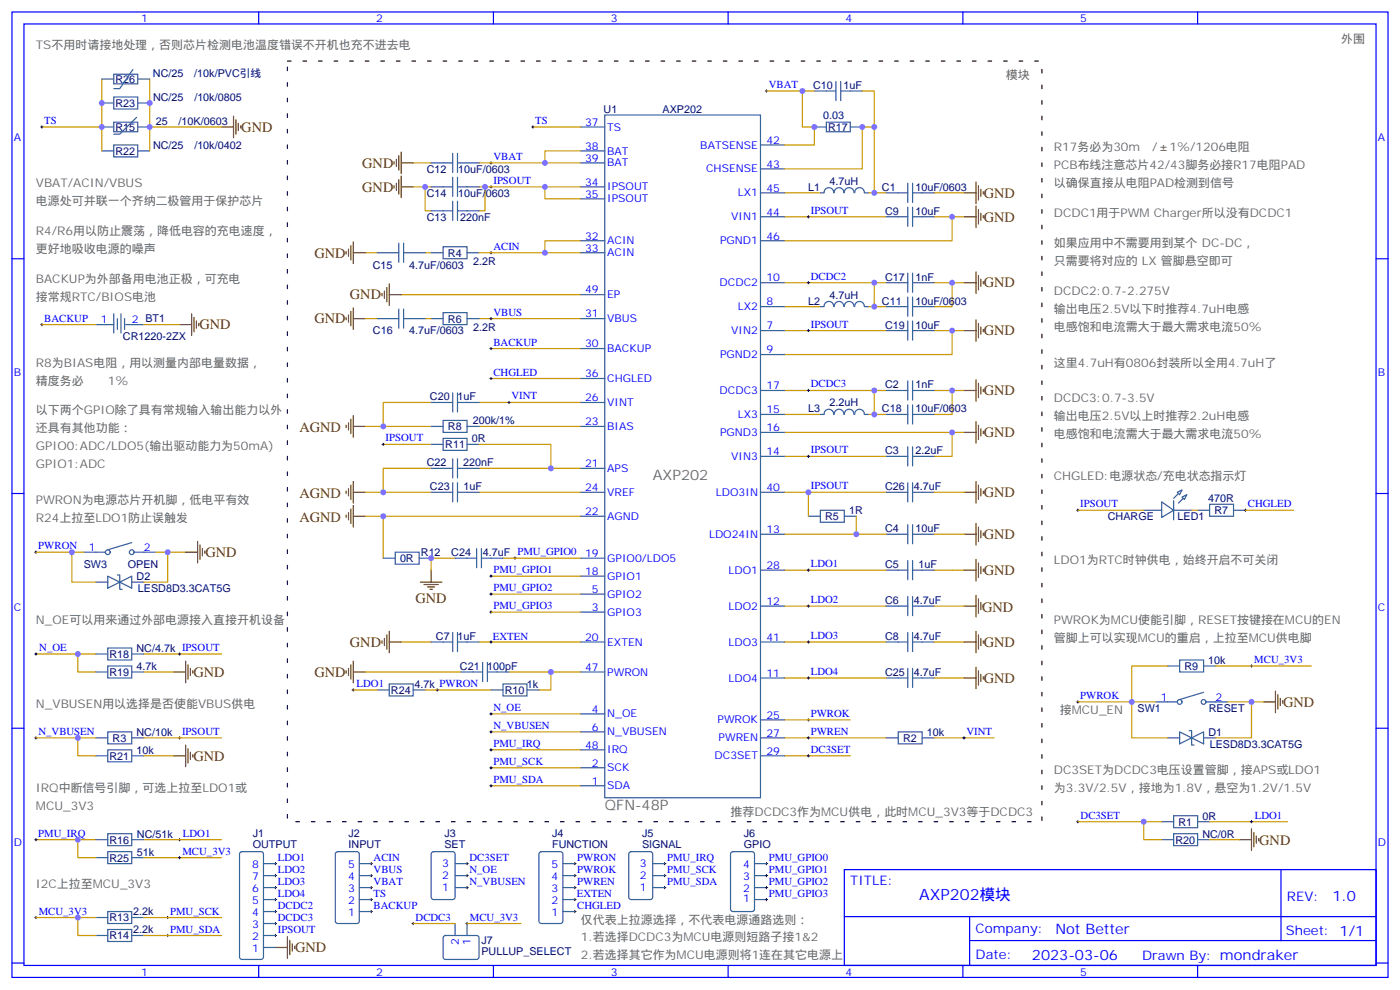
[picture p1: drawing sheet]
<svg xmlns="http://www.w3.org/2000/svg" width="412mm" height="292mm" viewBox="0 0 412 292" stroke-linecap="round" stroke-linejoin="round" font-family="sans-serif">
<g fill="none" stroke="#00f" stroke-width=".35">
<path d="M3.5 3.5h405.4v284.4h-405.4zM7.1 7.1h398.2v277.2h-398.2zM76.2 3.5v3.6M145.3 3.5v3.6M214.5 3.5v3.6M283.6 3.5v3.6M352.8 3.5v3.6M3.5 76.2h3.6M405.3 76.2h3.6M3.5 145.3h3.6M405.3 145.3h3.6M3.5 214.5h3.6"/>
<path d="M405.3 214.5h3.6M248.7 256.1h156.6v28.2h-156.6zM377.3 256.1v20.9M248.7 270h156.5M285.6 277h119.6M285.6 270v14.1M3.5 283.6h3.6M76.2 284.3v3.6M145.3 284.3v3.6M214.5 284.3v3.6M283.6 284.3v3.6M352.8 284.3v3.6"/>
<path d="M405.3 283.6h3.6"/>
</g>
<g fill="none" stroke="#c90" stroke-width=".35">
<path d="M12.3 37.4h17.7M30 23.3v21.2M44.1 37.4h21.2M44.1 23.3v21.2M157 37.4h14.1M225.8 26.8h10.6M239.9 26.8h-3.5v10.6h3.5v5.3h-8.8M254 26.8h3.5v10.6M121.7 55h3.5M121.7 48h5.3M127 55h-1.8v7.1h1.8M141.1 55h19.4"/>
<path d="M141.1 48h19.4M142.9 55v7.1h-1.8M171.1 55h-10.6v3.6h10.6M171.1 44.5h-10.6v3.5h10.6M231.1 49.7h22.9v-12.3h3.5v19.4M231.1 56.8h10.6M255.8 56.8h5.3M275.2 56.8h8.8M107.6 74.4h3.5M125.2 74.4h1.8M141.1 74.4h19.4M171.1 70.9h-10.6v3.5h10.6"/>
<path d="M231.1 63.9h30M275.2 63.9h8.8M280.5 63.9v7h-49.4M12.3 95.6h15.9M42.3 95.6h10.6M107.6 93.8h3.5M118.2 86.8h52.9M125.2 93.8h1.8M141.1 93.8h30M231.1 97.4h30M231.1 90.3h10.6M231.1 83.3h30"/>
<path d="M257.5 83.3v7h-1.7M257.5 90.3h3.6M275.2 97.4h8.8M275.2 83.3h8.8M280.5 97.4v7h-49.4M280.5 83.3v7h-5.3M127 118.5h-14.1v7.1h14.1M141.1 118.5h30M144.6 102.7h26.5M144.6 111.5h26.5M231.1 115h30M257.5 115v7.1h-1.7"/>
<path d="M275.2 115h5.3v7.1h-5.3M280.5 115h3.5M107.6 125.6h5.3M112.9 130.9h14.1M127 137.9h-14.1v7.1M141.1 130.9h21.2v7M141.1 137.9h30M141.1 125.6h30M231.1 127.4h52.9M231.1 134.4h30M231.1 122.1h10.6M257.5 122.1h3.6"/>
<path d="M280.5 127.4v7h-5.3M107.6 145h19.4M107.6 152h63.5M112.9 152v12.4M141.1 145h30M231.1 145h30M238.1 145v7M252.2 152v5.3h-21.1M252.2 157.3h8.9M275.2 145h8.8M275.2 157.3h8.8M10.6 162.6h14.1"/>
<path d="M21.2 162.6v8.8h7M45.9 162.6h8.8M49.4 162.6v8.8h-7.1M134.1 164.4h-7.1v3.5M144.6 175h26.5M144.6 169.7h26.5M148.2 164.4h22.9M231.1 167.9h30M231.1 178.5h30M275.2 167.9h8.8M275.2 178.5h8.8M10.6 192.6h12.3"/>
<path d="M28.2 192.6h-5.3v5.3h5.3M42.3 192.6h23M42.3 197.9h8.9M107.6 197.9h28.2M118.2 189.1h8.8M141.1 189.1h30M144.6 180.3h26.5M149.9 197.9h21.2M162.3 197.9v5.3h-3.6M231.1 199.7h30M231.1 189.1h30M275.2 189.1h8.8"/>
<path d="M275.2 199.7h8.8M344 196.1h-10.6v21.2h10.6M358.1 196.1h28.2M10.6 217.3h12.3M28.2 217.3h-5.3v5.3h5.3M42.3 217.3h23M104.1 203.2h7M125.2 203.2h19.4M144.6 215.5h26.5M144.6 210.3h26.5M231.1 217.3h30M231.1 212h19.4"/>
<path d="M275.2 217.3h17.6M317.5 206.7h22.9M361.6 206.7h10.6M368.7 206.7v10.6h-10.6M42.3 222.6h8.9M144.6 220.8h26.5M144.6 231.4h26.5M144.6 226.1h26.5M231.1 222.6h19.4M10.6 247.3h17.6M22.9 247.3v5.3h5.3M42.3 247.3h23"/>
<path d="M42.3 252.6h23M317.5 242h19.4M342.2 242h-5.3v5.3h5.3M356.3 247.3h8.8M356.3 242h22.9M10.6 270.2h17.6M22.9 270.2v5.3h5.3M42.3 270.2h23M42.3 275.5h23M121.7 272h12.4M137.6 272h15.9"/>
</g>
<g fill="none" stroke="#369" stroke-width=".35">
<path d="M30 37.4h3.5M30 30.3h3.5M30 23.3h3.5M33.5 36h7.1v2.8h-7.1zM33.5 28.6h7.1v3.5h-7.1zM33.5 21.9h7.1v2.8h-7.1zM39.2 20.5l-3.9 5.6h-1.8M40.2 34.6l-4.9 4.9h-1.8M40.6 37.4h3.5M40.6 30.3h3.5M40.6 23.3h3.5M171.1 37.4h7.1"/>
<path d="M178.2 33.9h45.8v201h-45.8zM239.9 37.4h3.5M239.9 26.8h6.3M243.4 36h7.1v2.8h-7.1zM246.2 24v5.6M247.6 24v5.6M247.6 26.8h6.4M250.5 37.4h3.5M30 44.5h3.5M33.5 42.7h7.1v3.5h-7.1zM40.6 44.5h3.5M127 48h6.3"/>
<path d="M127 55h6.3M133.3 45.2v5.6M133.3 52.2v5.7M133.3 59.3v5.6M134.8 45.2v5.6M134.8 52.2v5.7M134.8 59.3v5.6M134.8 48h6.3M134.8 55h6.3M171.1 44.5h7.1M171.1 48h7.1M171.1 55h7.1"/>
<path d="M171.1 58.6h7.1M224 42.7h7.1M224 49.7h7.1M224 56.8h7.1M261.1 56.8h6.3M267.4 54v5.6M268.8 54v5.6M268.8 56.8h6.4M111.1 74.4h6.4M117.5 71.6v5.7M118.9 74.4h6.3M118.9 71.6v5.7"/>
<path d="M127 74.4h3.5M127 62.1h6.3M130.5 72.7h7.1v3.5h-7.1zM134.8 62.1h6.3M137.6 74.4h3.5M171.1 74.4h7.1M171.1 70.9h7.1M224 70.9h7.1M224 63.9h7.1M261.1 63.9h6.3M267.4 61v5.7M268.8 61v5.7"/>
<path d="M268.8 63.9h6.4M28.2 95.6h5.3M33.5 92.4v5.7M34.6 93.8v3.2M35.6 92.4v5.7M36.7 93.8v3.2M37 95.6h5.3M111.1 93.8h6.4M117.5 91v5.7M118.9 93.8h6.3M118.9 91v5.7M127 93.8h3.5"/>
<path d="M130.5 92.1h7.1v3.5h-7.1zM137.6 93.8h3.5M171.1 93.8h7.1M171.1 86.8h7.1M224 83.3h7.1M224 90.3h7.1M224 97.4h7.1M261.1 83.3h6.3M261.1 90.3h6.3M261.1 97.4h6.3M267.4 80.4v5.7M267.4 87.5v5.6"/>
<path d="M267.4 94.5v5.7M268.8 80.4v5.7M268.8 87.5v5.6M268.8 94.5v5.7M268.8 83.3h6.4M268.8 90.3h6.4M268.8 97.4h6.4M127 118.5h6.3M133.3 115.7v5.7M134.8 115.7v5.7M134.8 118.5h6.3M171.1 118.5h7.1"/>
<path d="M171.1 102.7h7.1M171.1 111.5h7.1M224 115h7.1M224 104.4h7.1M261.1 115h6.3M267.4 112.2v5.6M267.4 119.2v5.7M268.8 112.2v5.6M268.8 119.2v5.7M268.8 115h6.4M127 130.9h3.5M127 137.9h6.3"/>
<path d="M127 125.6h3.5M130.5 129.1h7.1v3.5h-7.1zM130.5 123.8h7.1v3.6h-7.1zM133.3 135.1v5.7M134.8 135.1v5.7M134.8 137.9h6.3M137.6 130.9h3.5M137.6 125.6h3.5M171.1 137.9h7.1M171.1 125.6h7.1M224 122.1h7.1M224 134.4h7.1"/>
<path d="M224 127.4h7.1M261.1 122.1h6.3M261.1 134.4h6.3M267.4 131.6v5.6M268.8 131.6v5.6M268.8 122.1h6.4M268.8 134.4h6.4M38.8 159.8l-7.1 2.1M127 145h6.3M133.3 142.2v5.6M134.8 142.2v5.6M134.8 145h6.3"/>
<path d="M171.1 145h7.1M171.1 152h7.1M224 145h7.1M224 157.3h7.1M238.1 152h3.6M241.7 150.3h7v3.5h-7zM248.7 152h3.5M261.1 145h6.3M261.1 157.3h6.3M267.4 142.2v5.6M267.4 154.5v5.7M268.8 142.2v5.6"/>
<path d="M268.8 154.5v5.7M268.8 145h6.4M268.8 157.3h6.4M24.7 162.6h6.3M28.2 171.4h3.5M31.7 169.7l3.6 1.7-3.6 1.8zM34.6 169.3h.7v4.3h.7M35.3 171.4l3.5-1.7v3.5zM38.8 171.4h3.5M39.5 162.6h6.4M112.9 164.4h3.5M116.4 162.6h7.1v3.6h-7.1z"/>
<path d="M123.5 164.4h3.5M134.1 164.4h6.3M140.4 161.6v5.6M141.8 164.4h6.4M141.8 161.6v5.6M171.1 164.4h7.1M171.1 169.7h7.1M171.1 175h7.1M224 178.5h7.1M224 167.9h7.1M261.1 178.5h6.3M261.1 167.9h6.3"/>
<path d="M267.4 165.1v5.6M267.4 175.7v5.6M268.8 165.1v5.6M268.8 175.7v5.6M268.8 178.5h6.4M268.8 167.9h6.4M28.2 197.9h3.5M28.2 192.6h3.5M31.7 196.1h7.1v3.6h-7.1zM31.7 190.9h7.1v3.5h-7.1zM38.8 197.9h3.5M38.8 192.6h3.5"/>
<path d="M127 189.1h6.3M133.3 186.3v5.6M134.8 189.1h6.3M134.8 186.3v5.6M135.8 197.9h6.4M142.2 195.1v5.6M143.6 197.9h6.3M143.6 195.1v5.6M171.1 189.1h7.1M171.1 197.9h7.1M171.1 180.3h7.1M224 189.1h7.1"/>
<path d="M224 199.7h7.1M261.1 189.1h6.3M261.1 199.7h6.3M267.4 186.3v5.6M267.4 196.8v5.7M268.8 189.1h6.4M268.8 186.3v5.6M268.8 196.8v5.7M268.8 199.7h6.4M344 196.1h3.5M347.5 194.4h7v3.5h-7zM354.5 196.1h3.6"/>
<path d="M28.2 217.3h3.5M31.7 215.5h7.1v3.6h-7.1zM38.8 217.3h3.5M111.1 203.2h3.6M114.7 201.4h7v3.6h-7zM121.7 203.2h3.5M144.6 203.2h3.6M148.2 201.4h7v3.6h-7zM155.2 203.2h3.5M171.1 210.3h7.1M171.1 215.5h7.1M224 217.3h7.1"/>
<path d="M224 212h7.1M261.1 217.3h3.5M264.6 215.5h7v3.6h-7zM271.6 217.3h3.6M340.4 206.7h6.4M344 217.3h3.5M347.5 215.5l3.5 1.8-3.5 1.8zM350.3 215.2h.7v4.2h.7M351 217.3l3.5-1.8v3.6zM354.5 217.3h3.6M354.5 203.9l-7 2.1M355.2 206.7h6.4"/>
<path d="M28.2 222.6h3.5M31.7 220.8h7.1v3.6h-7.1zM38.8 222.6h3.5M171.1 220.8h7.1M171.1 226.1h7.1M171.1 231.4h7.1M224 222.6h7.1M28.2 247.3h3.5M28.2 252.6h3.5M31.7 245.5h7.1v3.6h-7.1zM31.7 250.8h7.1v3.6h-7.1zM38.8 247.3h3.5"/>
<path d="M38.8 252.6h3.5M70.8 251l.5-.2h5.6l.5 .2 .2 .5v30.4l-.2 .5-.5 .2h-5.6l-.5-.3-.2-.4v-30.4zM77.6 254.4h3.5M77.6 257.9h3.5M99 251l.5-.2h5.6l.7 .5v20l-.4 .6-5.9 .1-.7-.5v-20zM105.8 254.4h3.6M105.8 257.9h3.6M127.2 251l.5-.2h5.6l.7 .5 .1 12.9-.5 .7h-5.9l-.6-.4-.1-13zM134.1 254.4h3.5M134.1 257.9h3.5M185.4 251l.5-.2h5.7l.6 .5 .1 12.9-.5 .7h-5.9l-.6-.4-.1-13zM192.3 254.4h3.5"/>
<path d="M192.3 257.9h3.5M215.4 251l.5-.2h5.6l.7 .5v16.5l-.4 .6-5.9 .1-.7-.5v-16.5zM222.2 254.4h3.6M222.2 257.9h3.6M342.2 247.3h3.5M342.2 242h3.5M345.7 240.2h7.1v3.6h-7.1zM345.7 245.5h7.1v3.6h-7.1zM352.8 247.3h3.5M352.8 242h3.5M28.2 275.5h3.5M28.2 270.2h3.5"/>
<path d="M31.7 268.5h7.1v3.5h-7.1zM31.7 273.8h7.1v3.5h-7.1zM38.8 275.5h3.5M38.8 270.2h3.5M77.6 261.4h3.5M77.6 264.9h3.5M77.6 279h3.5M77.6 275.5h3.5M77.6 272h3.5M77.6 268.5h3.5M105.8 261.4h3.6M105.8 264.9h3.6"/>
<path d="M105.8 268.5h3.6M130.8 275.7l.4-.2 9.5 .1 .4 .6-.1 5.9-.6 .5-9.4-.1-.5-.6v-5.7zM134.1 261.4h3.5M134.1 272v3.5M137.6 272v3.5M192.3 261.4h3.5M222.2 261.4h3.6M222.2 264.9h3.6"/>
<circle cx="31.8" cy="162.6" r=".71"/>
<circle cx="38.8" cy="162.6" r=".71"/>
<circle cx="347.5" cy="206.7" r=".71"/>
<circle cx="354.5" cy="206.7" r=".71"/>
</g>
<g fill="none" stroke="#000" stroke-width=".29">
<path d="M12 37.4h.7M12.3 37v.7M156.6 37.4h.7M157 37v.7M225.4 26.8h.7M225.8 26.5v.7M144.3 55h.7M144.3 48h.7M144.6 47.6v.7M144.6 54.7v.7M144.3 74.4h.7M144.6 74.1v.7"/>
<path d="M237.8 63.9h.7M238.1 63.5v.7M12 95.6h.7M12.3 95.2v.8M144.3 93.8h.7M144.6 93.5v.7M237.8 97.4h.7M237.8 83.3h.7M238.1 82.9v.7M238.1 97v.7M144.3 102.7h.7M144.6 102.3v.7"/>
<path d="M149.6 118.5h.7M149.9 118.2v.7M237.8 115h.7M238.1 114.7v.7M112.5 130.9h.7M112.9 130.5v.7M237.8 134.4h.7M238.1 134.1v.7M237.8 145h.7M238.1 144.6v.7M317.1 150.3h.8M317.5 149.9v.7"/>
<path d="M10.2 162.6h.7M10.6 162.3v.7M144.3 175h.7M144.3 169.7h.7M144.6 169.3v.7M144.6 174.6v.7M144.6 179.9v.7M151.3 164.4h.7M151.7 164v.7M237.8 178.5h.7M237.8 167.9h.7M238.1 167.6v.7"/>
<path d="M238.1 178.2v.7M10.2 192.6h.7M10.6 192.3v.7M52.6 192.6h.7M52.9 192.3v.7M144.3 189.1h.7M144.3 180.3h.7M144.6 188.7v.7M237.8 189.1h.7M237.8 199.7h.7M238.1 188.7v.7M238.1 199.3v.7"/>
<path d="M368.3 196.1h.7M368.7 195.8v.7M10.2 217.3h.7M10.6 217v.7M52.6 217.3h.7M52.9 217v.7M103.7 203.2h.7M104.1 202.8v.8M128.4 203.2h.7M128.8 202.8v.8M144.3 215.5h.7M144.3 210.3h.7"/>
<path d="M144.6 209.9v.7M144.6 215.2v.7M237.8 217.3h.7M237.8 212h.7M238.1 211.7v.7M238.1 217v.7M283.6 217.3h.7M284 217v.7M317.1 206.7h.8M317.5 206.4v.7M144.3 220.8h.7M144.3 231.4h.7"/>
<path d="M144.3 226.1h.7M144.6 220.5v.7M144.6 225.8v.7M144.6 231.1v.7M237.8 222.6h.7M238.1 222.2v.8M10.2 247.3h.7M10.6 246.9v.8M52.6 247.3h.7M52.6 252.6h.7M52.9 246.9v.8M52.9 252.2v.7"/>
<path d="M80.8 254.4h.7M80.8 257.9h.7M81.1 254v.7M81.1 257.5v.7M109 254.4h.7M109 257.9h.7M109.4 254v.7M109.4 257.5v.7M137.2 254.4h.7M137.2 257.9h.7M137.6 254v.7M137.6 257.5v.7"/>
<path d="M169 254.4h.7M169 257.9h.7M169.3 254v.7M169.3 257.5v.7M195.4 254.4h.7M195.4 257.9h.7M195.8 254v.7M195.8 257.5v.7M225.4 254.4h.7M225.4 257.9h.7M225.8 254v.7M225.8 257.5v.7"/>
<path d="M317.1 242h.8M317.5 241.7v.7M368.3 242h.7M368.7 241.7v.7M10.2 270.2h.7M10.6 269.9v.7M49 275.5h.7M49 270.2h.7M49.4 269.9v.7M49.4 275.2v.7M80.8 261.4h.7M80.8 264.9h.7"/>
<path d="M80.8 268.5h.7M80.8 272h.7M80.8 275.5h.7M81.1 261.1v.7M81.1 264.6v.7M81.1 268.1v.7M81.1 271.6v.7M81.1 275.2v.7M109 261.4h.7M109 264.9h.7M109 268.5h.7M109.4 261.1v.7"/>
<path d="M109.4 264.6v.7M109.4 268.1v.7M121.4 272h.7M121.7 271.6v.7M137.2 261.4h.7M137.2 272h.7M137.6 261.1v.7M137.6 271.6v.7M169 261.4h.7M169 264.9h.7M169.3 261.1v.7M169.3 264.6v.7"/>
<path d="M195.4 261.4h.7M195.8 261.1v.7M225.4 261.4h.7M225.4 264.9h.7M225.8 261.1v.7M225.8 264.6v.7"/>
</g>
<g fill="none" stroke="#630" stroke-width=".35">
<path d="M65.3 37.4h3.5M68.8 34.2v6.4M69.5 35.3v4.2M70.2 36.3v2.2M70.9 37v.7M116.1 47.6v.7M116.1 54.7v.7M116.8 46.9v2.1M116.8 54v2.1M117.5 45.9v4.2M117.5 52.9v4.3M118.2 55h3.5"/>
<path d="M118.2 44.8v6.4M118.2 51.9v6.3M118.2 48h3.5M284 56.8h3.5M287.5 53.6v6.4M288.2 54.7v4.2M288.9 55.7v2.2M289.6 56.4v.8M102 74.1v.7M102.7 73.4v2.1M103.4 72.3v4.3M104.1 71.3v6.3"/>
<path d="M104.1 74.4h3.5M284 63.9h3.5M287.5 60.7v6.3M288.2 61.7v4.3M288.9 62.8v2.1M289.6 63.5v.7M52.9 95.6h3.5M56.4 92.4v6.4M57.1 93.5v4.2M57.9 94.5v2.2M58.6 95.2v.8M102 93.5v.7"/>
<path d="M102.7 92.8v2.1M103.4 91.7v4.3M104.1 90.7v6.3M104.1 93.8h3.5M112.5 86.4v.7M113.2 85.7v2.1M113.9 84.7v4.2M114.7 86.8h3.5M114.7 83.6v6.4M284 97.4h3.5M284 83.3h3.5M287.5 80.1v6.3"/>
<path d="M287.5 94.2v6.3M288.2 81.1v4.3M288.2 95.2v4.3M288.9 82.2v2.1M288.9 96.3v2.1M289.6 82.9v.7M289.6 97v.7M284 115h3.5M287.5 111.8v6.4M288.2 112.9v4.2M288.9 113.9v2.2M289.6 114.7v.7"/>
<path d="M102 125.2v.7M102.7 124.5v2.1M103.4 123.5v4.2M104.1 122.4v6.4M104.1 125.6h3.5M284 127.4h3.5M287.5 124.2v6.3M288.2 125.2v4.3M288.9 126.3v2.1M289.6 127v.7M58.2 159.5v6.3M102 144.6v.7"/>
<path d="M102 151.7v.7M102.7 143.9v2.2M102.7 151v2.1M103.4 142.9v4.2M103.4 149.9v4.3M104.1 145h3.5M104.1 141.8v6.4M104.1 148.9v6.3M104.1 152h3.5M284 145h3.5M284 157.3h3.5M287.5 141.8v6.4"/>
<path d="M287.5 154.2v6.3M288.2 142.9v4.2M288.2 155.2v4.3M288.9 143.9v2.2M288.9 156.3v2.1M289.6 144.6v.7M289.6 157v.7M54.7 162.6h3.5M58.9 160.5v4.2M59.6 161.6v2.1M60.3 162.3v.7M123.8 171.4h6.4"/>
<path d="M124.9 172.2h4.2M125.9 172.9h2.2M126.6 173.6h.8M127 167.9v3.5M284 167.9h3.5M284 178.5h3.5M287.5 164.7v6.4M287.5 175.3v6.4M288.2 165.8v4.2M288.2 176.4v4.2M288.9 166.9v2.1M288.9 177.4v2.2"/>
<path d="M289.6 167.6v.7M289.6 178.2v.7M51.2 197.9h3.5M54.7 194.7v6.4M55.4 195.8v4.2M56.1 196.8v2.2M56.8 197.6v.7M102 197.6v.7M102.7 196.8v2.2M103.4 195.8v4.2M104.1 194.7v6.4M104.1 197.9h3.5"/>
<path d="M112.5 188.7v.7M113.2 188v2.1M113.9 187v4.2M114.7 185.9v6.4M114.7 189.1h3.5M284 199.7h3.5M284 189.1h3.5M287.5 185.9v6.4M287.5 196.5v6.3M288.2 187v4.2M288.2 197.6v4.2M288.9 188v2.1"/>
<path d="M288.9 198.6v2.1M289.6 188.7v.7M289.6 199.3v.7M54.7 219.4v6.4M372.2 206.7h3.5M375.7 203.6v6.3M376.4 204.6v4.2M377.1 205.7v2.1M377.8 206.4v.7M51.2 222.6h3.5M55.4 220.5v4.2M56.1 221.5v2.2"/>
<path d="M56.8 222.2v.8M365.1 247.3h3.6M368.7 244.1v6.4M369.4 245.2v4.2M370.1 246.2v2.2M370.8 246.9v.8M81.1 279h3.6M84.7 275.9v6.3M85.4 276.9v4.3M86.1 278v2.1M86.8 278.7v.7"/>
</g>
<path d="M84.7 18h222.2v224h-222.2v-224" fill="none" stroke="#000" stroke-width=".35" stroke-dasharray="1.1 3.5"/>
<g fill="#fff" stroke="#369" stroke-width=".35">
<path d="M342.2 147.8l3.5 2.5-3.5 2.1z"/>
<path d="M345.7 147.5v5.6z"/>
<path d="M345.7 146.8l1.4-1.5z"/>
<path d="M348.5 146.8l-1.4 1.4z"/>
<path d="M346.8 145l1.4-.7-.7 1.4z"/>
<path d="M348.2 146.4l1.4-.7-.7 1.4z"/>
</g>
<g fill="none" stroke="#369" stroke-width=".35">
<path d="M245.6 56.8a1.41 1.41 0 0 0-1.4-1.5 1.41 1.41 0 0 0-1.4 1.5h-1.1M245.7 56.8a1.41 1.41 0 0 1 1.5-1.5 1.41 1.41 0 0 1 1.4 1.5M248.7 56.8a1.41 1.41 0 0 1 1.4-1.5 1.41 1.41 0 0 1 1.4 1.5M251.8 56.8a1.41 1.41 0 0 1 1.4-1.5 1.41 1.41 0 0 1 1.4 1.5M254.7 56.8h1.1M245.6 90.3a1.41 1.41 0 0 0-1.4-1.5 1.41 1.41 0 0 0-1.4 1.5h-1.1M245.7 90.3a1.41 1.41 0 0 1 1.5-1.5 1.41 1.41 0 0 1 1.4 1.5M248.7 90.3a1.41 1.41 0 0 1 1.4-1.5 1.41 1.41 0 0 1 1.4 1.5M251.8 90.3a1.41 1.41 0 0 1 1.4-1.5 1.41 1.41 0 0 1 1.4 1.5M254.7 90.3h1.1M245.6 122a1.41 1.41 0 0 0-1.4-1.5 1.41 1.41 0 0 0-1.4 1.5l-1.1 .1M245.7 122a1.41 1.41 0 0 1 1.5-1.5 1.41 1.41 0 0 1 1.4 1.5"/>
<path d="M248.7 122a1.41 1.41 0 0 1 1.4-1.5 1.41 1.41 0 0 1 1.4 1.5M251.8 122a1.41 1.41 0 0 1 1.4-1.5 1.41 1.41 0 0 1 1.4 1.5M254.7 122.1h1.1M336.9 150.3h5.3M345.7 150.3h5.3M352.8 150.3h3.5M356.3 148.5h7.1v3.5h-7.1zM363.4 150.3h3.5M159 251l.5-.2h5.6l.7 .5v20l-.5 .6-5.8 .1-.7-.5-.1-20zM165.8 257.9h3.5M165.8 254.4h3.5M165.8 268.5h3.5"/>
<path d="M165.8 264.9h3.5M165.8 261.4h3.5"/>
</g>
<path d="M144.3 111.5h.7M144.6 111.1v.7M366.5 150.3h.7M366.9 149.9v.7M169 268.5h.7M169.3 268.1v.7" fill="none" stroke="#000" stroke-width=".29"/>
<path d="M317.5 150.3h19.4M351 150.3h1.8M366.9 150.3h14.1" fill="none" stroke="#c90" stroke-width=".35"/>
<g fill="#96f">
<circle cx="280.5" cy="115" r=".88"/>
<circle cx="280.5" cy="127.4" r=".88"/>
<circle cx="257.5" cy="122.1" r=".88"/>
<circle cx="257.5" cy="115" r=".88"/>
<circle cx="280.5" cy="97.4" r=".88"/>
<circle cx="280.5" cy="83.3" r=".88"/>
<circle cx="257.5" cy="90.3" r=".88"/>
<circle cx="257.5" cy="83.3" r=".88"/>
<circle cx="280.5" cy="63.9" r=".88"/>
<circle cx="22.9" cy="192.6" r=".88"/>
<circle cx="162.3" cy="197.9" r=".88"/>
<circle cx="127" cy="164.4" r=".88"/>
<circle cx="112.9" cy="145" r=".88"/>
<circle cx="112.9" cy="125.6" r=".88"/>
<circle cx="160.5" cy="74.4" r=".88"/>
<circle cx="125.2" cy="55" r=".88"/>
<circle cx="142.9" cy="55" r=".88"/>
<circle cx="160.5" cy="55" r=".88"/>
<circle cx="160.5" cy="48" r=".88"/>
<circle cx="112.9" cy="152" r=".88"/>
<circle cx="252.2" cy="157.3" r=".88"/>
<circle cx="238.1" cy="145" r=".88"/>
<circle cx="336.9" cy="242" r=".88"/>
<circle cx="162.3" cy="137.9" r=".88"/>
<circle cx="22.9" cy="217.3" r=".88"/>
<circle cx="257.5" cy="56.8" r=".88"/>
<circle cx="257.5" cy="37.4" r=".88"/>
<circle cx="254" cy="37.4" r=".88"/>
<circle cx="239.9" cy="37.4" r=".88"/>
<circle cx="236.4" cy="26.8" r=".88"/>
<circle cx="333.4" cy="206.7" r=".88"/>
<circle cx="368.7" cy="206.7" r=".88"/>
<circle cx="21.2" cy="162.6" r=".88"/>
<circle cx="49.4" cy="162.6" r=".88"/>
<circle cx="22.9" cy="247.3" r=".88"/>
<circle cx="44.1" cy="37.4" r=".88"/>
<circle cx="30" cy="37.4" r=".88"/>
<circle cx="30" cy="30.3" r=".88"/>
<circle cx="44.1" cy="30.3" r=".88"/>
<circle cx="22.9" cy="270.2" r=".88"/>
</g>
<text font-size="4.6" fill="#00f" x="270.8" y="265.1">AXP202模块</text>
<g font-size="4.2" fill="#630">
<text x="71.1" y="38.8">GND</text>
<text x="106.7" y="49.4">GND</text>
<text x="106.7" y="56.4">GND</text>
<text x="289.8" y="58.2">GND</text>
<text x="289.8" y="65.3">GND</text>
<text x="92.6" y="75.8">GND</text>
<text x="103.1" y="88.2">GND</text>
<text x="289.8" y="84.7">GND</text>
<text x="92.6" y="95.2">GND</text>
<text x="58.7" y="97">GND</text>
<text x="289.8" y="98.8">GND</text>
<text x="289.8" y="116.4">GND</text>
<text x="88.2" y="127.4">AGND</text>
<text x="289.8" y="128.8">GND</text>
<text x="88.2" y="146.8">AGND</text>
<text x="289.8" y="146.4">GND</text>
<text x="88.2" y="153.8">AGND</text>
<text x="289.8" y="158.8">GND</text>
<text x="60.5" y="164.1">GND</text>
<text x="289.8" y="169.3">GND</text>
<text x="122.4" y="177.5">GND</text>
<text x="289.3" y="180.3">GND</text>
<text x="103.1" y="190.5">GND</text>
<text x="289.8" y="190.5">GND</text>
<text x="57" y="199.4">GND</text>
<text x="92.6" y="199.3">GND</text>
<text x="289.8" y="201.1">GND</text>
<text x="378" y="208.1">GND</text>
<text x="57" y="224.1">GND</text>
<text x="370.9" y="248.7">GND</text>
<text x="87" y="280.5">GND</text>
</g>
<g font-size="4.2" fill="#666">
<text x="192.3" y="141.5">AXP202</text>
<text x="178.2" y="238.5">QFN-48P</text>
</g>
<g font-size="4.2" fill="#00f">
<text x="392.5" y="265.4">1.0</text>
<text x="310.9" y="274.9">Not Better</text>
<text x="304" y="282.7">2023-03-06</text>
</g>
<g font-size="3.9" fill="#00f">
<text x="250.5" y="260.7">TITLE:</text>
<text x="379.1" y="265.4">REV:</text>
<text x="287.4" y="274.9">Company:</text>
<text x="378.7" y="275.5">Sheet: 1/1</text>
<text x="287.4" y="282.6">Date:</text>
<text x="336.4" y="282.7">Drawn By: mondraker</text>
</g>
<g font-size="3.5" fill="#666">
<text x="10.6" y="14.5">TS不用时请接地处理，否则芯片检测电池温度错误不开机也充不进去电</text>
<text x="395.1" y="12.7">外围</text>
<text x="296.3" y="23.3">模块</text>
<text x="310.4" y="44.5">R17务必为30m</text>
<text x="339.4" y="44.5">/</text>
<text x="344.5" y="44.5">1%/1206电阻</text>
<text x="310.4" y="49.7">PCB布线注意芯片42/43脚务必接R17电阻PAD</text>
<text x="10.6" y="55">VBAT/ACIN/VBUS</text>
<text x="310.4" y="55">以确保直接从电阻PAD检测到信号</text>
<text x="10.6" y="60.3">电源处可并联一个齐纳二极管用于保护芯片</text>
<text x="310.4" y="63.9">DCDC1用于PWM Charger所以没有DCDC1</text>
<text x="10.6" y="69.1">R4/R6用以防止震荡，降低电容的充电速度，</text>
<text x="10.6" y="74.4">更好地吸收电源的噪声</text>
<text x="310.4" y="72.7">如果应用中不需要用到某个 DC-DC，</text>
<text x="310.4" y="78">只需要将对应的 LX 管脚悬空即可</text>
<text x="10.6" y="83.3">BACKUP为外部备用电池正极，可充电</text>
<text x="10.6" y="88.5">接常规RTC/BIOS电池</text>
<text x="310.4" y="86.8">DCDC2:0.7-2.275V</text>
<text x="310.4" y="92.1">输出电压2.5V以下时推荐4.7uH电感</text>
<text x="310.4" y="97.4">电感饱和电流需大于最大需求电流50%</text>
<text x="10.6" y="108">R8为BIAS电阻，用以测量内部电量数据，</text>
<text x="310.4" y="108">这里4.7uH有0806封装所以全用4.7uH了</text>
<text x="10.6" y="113.2">精度务必≤넀1%</text>
<text x="310.4" y="118.5">DCDC3:0.7-3.5V</text>
<text x="10.6" y="122.1">以下两个GPIO除了具有常规输入输出能力以外</text>
<text x="310.4" y="123.8">输出电压2.5V以上时推荐2.2uH电感</text>
<text x="10.6" y="127.4">还具有其他功能：</text>
<text x="310.4" y="129.1">电感饱和电流需大于最大需求电流50%</text>
<text x="10.6" y="132.6">GPIO0:ADC/LDO5(输出驱动能力为50mA)</text>
<text x="10.6" y="137.9">GPIO1:ADC</text>
<text x="310.4" y="141.5">CHGLED:电源状态/充电状态指示灯</text>
<text x="10.6" y="148.5">PWRON为电源芯片开机脚，低电平有效</text>
<text x="10.6" y="153.8">R24上拉至LDO1防止误触发</text>
<text x="310.4" y="166.2">LDO1为RTC时钟供电，始终开启不可关闭</text>
<text x="10.6" y="183.8">N_OE可以用来通过外部电源接入直接开机设备</text>
<text x="310.4" y="183.8">PWROK为MCU使能引脚，RESET按键接在MCU的EN</text>
<text x="310.4" y="189.1">管脚上可以实现MCU的重启，上拉至MCU供电脚</text>
<text x="10.6" y="208.5">N_VBUSEN用以选择是否使能VBUS供电</text>
<text x="312.2" y="210.3">接MCU_EN</text>
<text x="310.4" y="227.9">DC3SET为DCDC3电压设置管脚，接APS或LDO1</text>
<text x="10.6" y="233.2">IRQ中断信号引脚，可选上拉至LDO1或</text>
<text x="310.4" y="233.2">为3.3V/2.5V，接地为1.8V，悬空为1.2V/1.5V</text>
<text x="10.6" y="238.5">MCU_3V3</text>
<text x="215.2" y="240.2">推荐DCDC3作为MCU供电，此时MCU_3V3等于DCDC3</text>
<text x="10.6" y="261.4">I2C上拉至MCU_3V3</text>
<text x="171.1" y="272">仅代表上拉源选择，不代表电源通路选则：</text>
<text x="171.1" y="277.3">1.若选择DCDC3为MCU电源则短路子接1&amp;2</text>
<text x="171.1" y="282.6">2.若选择其它作为MCU电源则将1连在其它电源上</text>
</g>
<g font-size="3.2" fill="#00f">
<text x="41.6" y="6.5">1</text>
<text x="110.8" y="6.5">2</text>
<text x="179.9" y="6.5">3</text>
<text x="249.1" y="6.5">4</text>
<text x="318.2" y="6.5">5</text>
<text x="226.5" y="25.9">VBAT</text>
<text x="4.1" y="41.6">A</text>
<text x="13.1" y="36.5">TS</text>
<text x="157.7" y="36.5">TS</text>
<text x="172.4" y="37">37</text>
<text x="178.9" y="38.5">TS</text>
<text x="405.9" y="41.6">A</text>
<text x="145.3" y="47.1">VBAT</text>
<text x="172.4" y="44.1">38</text>
<text x="172.4" y="47.6">39</text>
<text x="178.9" y="45.5">BAT</text>
<text x="206.3" y="43.7">BATSENSE</text>
<text x="225.8" y="42.3">42</text>
<text x="178.9" y="49">BAT</text>
<text x="208" y="50.8">CHSENSE</text>
<text x="225.8" y="49.4">43</text>
<text x="145.3" y="54.2">IPSOUT</text>
<text x="172.4" y="54.7">34</text>
<text x="172.4" y="58.2">35</text>
<text x="178.9" y="56.1">IPSOUT</text>
<text x="178.9" y="59.6">IPSOUT</text>
<text x="217.4" y="57.9">LX1</text>
<text x="225.8" y="56.4">45</text>
<text x="215.4" y="64.9">VIN1</text>
<text x="225.8" y="63.5">44</text>
<text x="238.8" y="63">IPSOUT</text>
<text x="172.4" y="70.6">32</text>
<text x="178.9" y="72">ACIN</text>
<text x="212.1" y="72">PGND1</text>
<text x="225.8" y="70.6">46</text>
<text x="145.3" y="73.6">ACIN</text>
<text x="172.4" y="74.1">33</text>
<text x="178.9" y="75.5">ACIN</text>
<text x="225.8" y="82.9">10</text>
<text x="238.8" y="82.4">DCDC2</text>
<text x="172.4" y="86.4">49</text>
<text x="178.9" y="87.8">EP</text>
<text x="212" y="84.3">DCDC2</text>
<text x="225.8" y="90">8</text>
<text x="13.1" y="94.7">BACKUP</text>
<text x="29.7" y="95.2">1</text>
<text x="38.8" y="95.2">2 BT1</text>
<text x="145.3" y="93">VBUS</text>
<text x="172.4" y="93.5">31</text>
<text x="178.9" y="94.9">VBUS</text>
<text x="217.4" y="91.4">LX2</text>
<text x="145.3" y="101.8">BACKUP</text>
<text x="215.4" y="98.4">VIN2</text>
<text x="225.8" y="97">7</text>
<text x="238.8" y="96.5">IPSOUT</text>
<text x="172.4" y="102.3">30</text>
<text x="178.9" y="103.7">BACKUP</text>
<text x="212.1" y="105.5">PGND2</text>
<text x="225.8" y="104.1">9</text>
<text x="4.1" y="110.8">B</text>
<text x="145.3" y="110.6">CHGLED</text>
<text x="172.4" y="111.1">36</text>
<text x="178.9" y="112.5">CHGLED</text>
<text x="405.9" y="110.8">B</text>
<text x="150.6" y="117.7">VINT</text>
<text x="172.4" y="118.2">26</text>
<text x="178.9" y="119.6">VINT</text>
<text x="212" y="116.1">DCDC3</text>
<text x="225.8" y="114.7">17</text>
<text x="238.8" y="114.1">DCDC3</text>
<text x="172.4" y="125.2">23</text>
<text x="217.4" y="123.1">LX3</text>
<text x="225.8" y="121.7">15</text>
<text x="113.6" y="130">IPSOUT</text>
<text x="178.9" y="126.6">BIAS</text>
<text x="212.1" y="128.4">PGND3</text>
<text x="225.8" y="127">16</text>
<text x="172.4" y="137.6">21</text>
<text x="215.4" y="135.5">VIN3</text>
<text x="225.8" y="134.1">14</text>
<text x="238.8" y="133.5">IPSOUT</text>
<text x="178.9" y="139">APS</text>
<text x="172.4" y="144.6">24</text>
<text x="178.9" y="146.1">VREF</text>
<text x="210.9" y="146.1">LDO3IN</text>
<text x="225.8" y="144.6">40</text>
<text x="238.8" y="144.1">IPSOUT</text>
<text x="318.2" y="149.4">IPSOUT</text>
<text x="367.6" y="149.4">CHGLED</text>
<text x="172.4" y="151.7">22</text>
<text x="178.9" y="153.1">AGND</text>
<text x="11.3" y="161.7">PWRON</text>
<text x="208.9" y="158.4">LDO24IN</text>
<text x="225.8" y="157">13</text>
<text x="26.2" y="162.3">1</text>
<text x="42.3" y="162.3">2</text>
<text x="172.4" y="164">19</text>
<text x="178.9" y="165.5">GPIO0/LDO5</text>
<text x="225.8" y="167.6">28</text>
<text x="238.8" y="167">LDO1</text>
<text x="145.3" y="168.8">PMU_GPIO1</text>
<text x="172.4" y="169.3">18</text>
<text x="178.9" y="170.7">GPIO1</text>
<text x="214.6" y="169">LDO1</text>
<text x="4.1" y="179.9">C</text>
<text x="145.3" y="174.1">PMU_GPIO2</text>
<text x="145.3" y="179.4">PMU_GPIO3</text>
<text x="174.4" y="174.6">5</text>
<text x="174.4" y="179.9">3</text>
<text x="178.9" y="176">GPIO2</text>
<text x="214.6" y="179.6">LDO2</text>
<text x="225.8" y="178.2">12</text>
<text x="238.8" y="177.6">LDO2</text>
<text x="405.9" y="179.9">C</text>
<text x="178.9" y="181.3">GPIO3</text>
<text x="11.6" y="191.7">N_OE</text>
<text x="145.2" y="188.4">EXTEN</text>
<text x="172.4" y="188.7">20</text>
<text x="178.9" y="190.1">EXTEN</text>
<text x="214.6" y="190.1">LDO3</text>
<text x="225.8" y="188.7">41</text>
<text x="238.8" y="188.2">LDO3</text>
<text x="172.4" y="197.6">47</text>
<text x="369.5" y="195.3">MCU_3V3</text>
<text x="105" y="202.3">LDO1</text>
<text x="178.9" y="199">PWRON</text>
<text x="214.6" y="200.7">LDO4</text>
<text x="225.8" y="199.3">11</text>
<text x="238.8" y="198.8">LDO4</text>
<text x="145.3" y="209.4">N_OE</text>
<text x="174.4" y="209.9">4</text>
<text x="318.2" y="205.8">PWROK</text>
<text x="341.9" y="206.4">1</text>
<text x="358.1" y="206.4">2</text>
<text x="145.3" y="214.7">N_VBUSEN</text>
<text x="174.4" y="215.2">6</text>
<text x="178.9" y="211.3">N_OE</text>
<text x="211.4" y="213.1">PWROK</text>
<text x="225.8" y="211.7">25</text>
<text x="238.8" y="211.1">PWROK</text>
<text x="11.3" y="216.4">N_VBUSEN</text>
<text x="53.6" y="216.4">IPSOUT</text>
<text x="145.3" y="220">PMU_IRQ</text>
<text x="172.4" y="220.5">48</text>
<text x="178.9" y="216.6">N_VBUSEN</text>
<text x="178.9" y="221.9">IRQ</text>
<text x="211.7" y="218.4">PWREN</text>
<text x="225.8" y="217">27</text>
<text x="238.8" y="216.4">PWREN</text>
<text x="238.8" y="221.7">DC3SET</text>
<text x="284.7" y="216.4">VINT</text>
<text x="145.3" y="225.2">PMU_SCK</text>
<text x="174.4" y="225.8">2</text>
<text x="178.9" y="227.2">SCK</text>
<text x="210.5" y="223.7">DC3SET</text>
<text x="225.8" y="222.2">29</text>
<text x="145.3" y="230.5">PMU_SDA</text>
<text x="174.4" y="231.1">1</text>
<text x="178.9" y="232.5">SDA</text>
<text x="318.3" y="241.1">DC3SET</text>
<text x="369.6" y="241.1">LDO1</text>
<text x="4.1" y="249.1">D</text>
<text x="11.2" y="246.4">PMU_IRQ</text>
<text x="53.7" y="251.8">MCU_3V3</text>
<text x="53.9" y="246.4">LDO1</text>
<text x="405.9" y="249.1">D</text>
<text x="74.3" y="255.8">8</text>
<text x="81.8" y="253.5">LDO1</text>
<text x="81.8" y="257">LDO2</text>
<text x="102.5" y="255.8">5</text>
<text x="110.1" y="257">VBUS</text>
<text x="110.1" y="253.5">ACIN</text>
<text x="130.3" y="255.4">3</text>
<text x="138.3" y="257">N_OE</text>
<text x="138.3" y="253.5">DC3SET</text>
<text x="162.5" y="255.8">5</text>
<text x="170" y="253.5">PWRON</text>
<text x="170" y="257">PWROK</text>
<text x="188.5" y="255.4">3</text>
<text x="196.5" y="253.5">PMU_IRQ</text>
<text x="196.5" y="257">PMU_SCK</text>
<text x="218.9" y="255.8">4</text>
<text x="226.5" y="253.5">PMU_GPIO0</text>
<text x="226.5" y="257">PMU_GPIO1</text>
<text x="74.3" y="262.8">6</text>
<text x="74.3" y="259.3">7</text>
<text x="81.8" y="260.5">LDO3</text>
<text x="102.5" y="262.8">3</text>
<text x="102.5" y="259.3">4</text>
<text x="110.1" y="260.5">VBAT</text>
<text x="130.3" y="262.5">1</text>
<text x="130.3" y="258.9">2</text>
<text x="138.3" y="260.5">N_VBUSEN</text>
<text x="162.5" y="262.8">3</text>
<text x="162.5" y="259.3">4</text>
<text x="170" y="260.5">PWREN</text>
<text x="188.5" y="262.5">1</text>
<text x="188.5" y="258.9">2</text>
<text x="196.5" y="260.5">PMU_SDA</text>
<text x="218.9" y="262.8">2</text>
<text x="218.9" y="259.3">3</text>
<text x="226.5" y="260.5">PMU_GPIO2</text>
<text x="11.4" y="269.4">MCU_3V3</text>
<text x="50.1" y="269.3">PMU_SCK</text>
<text x="74.3" y="269.9">4</text>
<text x="74.3" y="266.3">5</text>
<text x="81.8" y="264.1">LDO4</text>
<text x="81.8" y="267.6">DCDC2</text>
<text x="102.5" y="269.9">1</text>
<text x="102.5" y="266.3">2</text>
<text x="110.1" y="264.1">TS</text>
<text x="110.1" y="267.6">BACKUP</text>
<text x="162.5" y="269.9">1</text>
<text x="162.5" y="266.3">2</text>
<text x="169.9" y="264.2">EXTEN</text>
<text x="170" y="267.6">CHGLED</text>
<text x="218.9" y="265.6">1</text>
<text x="226.5" y="264.1">PMU_GPIO3</text>
<text x="50.1" y="274.6">PMU_SDA</text>
<text x="74.3" y="273.4">3</text>
<text x="81.8" y="271.1">DCDC3</text>
<text x="81.8" y="274.6">IPSOUT</text>
<text x="122.4" y="271.1">DCDC3</text>
<text x="138.4" y="271.2">MCU_3V3</text>
<text x="74.3" y="280.5">1</text>
<text x="74.3" y="276.9">2</text>
<text x="135.1" y="278.2" transform="rotate(-90 135.1 278.2)">2</text>
<text x="138.6" y="278.2" transform="rotate(-90 138.6 278.2)">1</text>
<text x="41.6" y="287.3">1</text>
<text x="110.8" y="287.3">2</text>
<text x="179.9" y="287.3">3</text>
<text x="249.1" y="287.3">4</text>
<text x="318.2" y="287.3">5</text>
</g>
<g font-size="3.2" fill="#000080">
<text x="45.1" y="22.7">NC/25</text>
<text x="57.2" y="22.7">/10k/PVC引线</text>
<text x="34" y="24.4">R26</text>
<text x="45.1" y="29.7">NC/25</text>
<text x="57.2" y="29.7">/10k/0805</text>
<text x="239.5" y="26.2">C10</text>
<text x="248.5" y="26.2">1uF</text>
<text x="34" y="31.5">R23</text>
<text x="177.8" y="33.2">U1</text>
<text x="195.2" y="33.1">AXP202</text>
<text x="242.5" y="35">0.03</text>
<text x="34" y="38.5">R15</text>
<text x="45.9" y="36.8">25</text>
<text x="52.6" y="36.8">/10K/0603</text>
<text x="243.9" y="38.5">R17</text>
<text x="34" y="45.6">R22</text>
<text x="45.1" y="43.9">NC/25</text>
<text x="57.2" y="43.9">/10k/0402</text>
<text x="125.7" y="50.9">C12</text>
<text x="135" y="50.9">10uF/0603</text>
<text x="125.7" y="57.9">C14</text>
<text x="135" y="57.9">10uF/0603</text>
<text x="238.1" y="56.2">L1</text>
<text x="244.3" y="54.4">4.7uH</text>
<text x="259.8" y="56.2">C1</text>
<text x="269.7" y="56.2">10uF/0603</text>
<text x="125.7" y="65">C13</text>
<text x="135.6" y="65">220nF</text>
<text x="260.7" y="63.2">C9</text>
<text x="269.6" y="63.3">10uF</text>
<text x="131.9" y="75.6">R4</text>
<text x="139.3" y="78">2.2R</text>
<text x="109.8" y="79.1">C15</text>
<text x="120.5" y="79.1">4.7uF/0603</text>
<text x="260.7" y="82.6">C17</text>
<text x="269.6" y="82.7">1nF</text>
<text x="238.1" y="89.7">L2</text>
<text x="244.3" y="87.9">4.7uH</text>
<text x="259.8" y="89.7">C11</text>
<text x="269.7" y="89.7">10uF/0603</text>
<text x="131.9" y="95">R6</text>
<text x="36.2" y="100.3">CR1220-2ZX</text>
<text x="109.9" y="98.5">C16</text>
<text x="120.5" y="98.5">4.7uF/0603</text>
<text x="139.3" y="97.4">2.2R</text>
<text x="260.7" y="96.8">C19</text>
<text x="269.6" y="96.8">10uF</text>
<text x="126.7" y="117.9">C20</text>
<text x="134.7" y="117.9">1uF</text>
<text x="244.3" y="119.7">2.2uH</text>
<text x="260.7" y="114.4">C2</text>
<text x="269.6" y="114.4">1nF</text>
<text x="139.3" y="125">200k/1%</text>
<text x="238.1" y="121.4">L3</text>
<text x="259.8" y="121.5">C18</text>
<text x="269.7" y="121.5">10uF/0603</text>
<text x="132" y="126.7">R8</text>
<text x="139" y="130.3">0R</text>
<text x="125.7" y="137.3">C22</text>
<text x="131.2" y="132">R11</text>
<text x="136.4" y="137.3">220nF</text>
<text x="260.7" y="133.8">C3</text>
<text x="269.6" y="133.8">2.2uF</text>
<text x="126.7" y="144.4">C23</text>
<text x="136.5" y="144.4">1uF</text>
<text x="260.7" y="144.4">C26</text>
<text x="269.2" y="144.4">4.7uF</text>
<text x="355.9" y="147.9">470R</text>
<text x="243.1" y="153.2">R5</text>
<text x="250.1" y="151.4">1R</text>
<text x="326.3" y="153.2">CHARGE</text>
<text x="346.9" y="153.2">LED1</text>
<text x="357.7" y="151.4">R7</text>
<text x="260.7" y="156.7">C4</text>
<text x="269.6" y="156.7">10uF</text>
<text x="24.7" y="167.3">SW3</text>
<text x="37.7" y="167.3">OPEN</text>
<text x="117.8" y="165.5">0R</text>
<text x="124" y="163.8">R12</text>
<text x="132.9" y="163.8">C24</text>
<text x="142.2" y="163.8">4.7uF PMU_GPIO0</text>
<text x="260.7" y="167.3">C5</text>
<text x="270.6" y="167.3">1uF</text>
<text x="40.2" y="170.8">D2</text>
<text x="40.6" y="174.4">LESD8D3.3CAT5G</text>
<text x="260.7" y="177.9">C6</text>
<text x="269.2" y="177.9">4.7uF</text>
<text x="128.4" y="188.5">C7</text>
<text x="134.8" y="188.5">1uF</text>
<text x="260.7" y="188.5">C8</text>
<text x="269.2" y="188.5">4.7uF</text>
<text x="32.3" y="193.8">R18</text>
<text x="40.2" y="197.3">4.7k</text>
<text x="40.2" y="192">NC/4.7k IPSOUT</text>
<text x="135.5" y="197.3">C21</text>
<text x="143.5" y="197.3">100pF</text>
<text x="348.9" y="197.3">R9</text>
<text x="355.9" y="195.5">10k</text>
<text x="32.3" y="199.1">R19</text>
<text x="122.1" y="202.6">4.7k PWRON</text>
<text x="155.2" y="202.6">1k</text>
<text x="260.7" y="199.1">C25</text>
<text x="269.2" y="199.1">4.7uF</text>
<text x="115.2" y="204.4">R24</text>
<text x="148.7" y="204.4">R10</text>
<text x="335.1" y="209.7">SW1</text>
<text x="356.1" y="209.7">RESET</text>
<text x="33.2" y="218.5">R3</text>
<text x="40.2" y="216.7">NC/10k</text>
<text x="40.2" y="222">10k</text>
<text x="266" y="218.4">R2</text>
<text x="273" y="216.7">10k</text>
<text x="356" y="216.7">D1</text>
<text x="356.4" y="220.2">LESD8D3.3CAT5G</text>
<text x="32.3" y="223.8">R21</text>
<text x="347.1" y="243.1">R1</text>
<text x="354.2" y="241.4">0R</text>
<text x="32.3" y="248.4">R16</text>
<text x="40.3" y="252">51k</text>
<text x="40.3" y="246.7">NC/51k</text>
<text x="74.5" y="249.8">OUTPUT</text>
<text x="74.5" y="246.5">J1</text>
<text x="102.7" y="249.8">INPUT</text>
<text x="102.7" y="246.5">J2</text>
<text x="130.9" y="249.8">SET</text>
<text x="130.9" y="246.6">J3</text>
<text x="162.7" y="249.8">FUNCTION</text>
<text x="162.7" y="246.6">J4</text>
<text x="189.1" y="249.8">SIGNAL</text>
<text x="189.1" y="246.6">J5</text>
<text x="219.1" y="249.8">GPIO</text>
<text x="219.1" y="246.6">J6</text>
<text x="346.2" y="248.4">R20</text>
<text x="354.2" y="246.7">NC/0R</text>
<text x="32.3" y="253.7">R25</text>
<text x="39.2" y="269.6">2.2k</text>
<text x="32.3" y="271.4">R13</text>
<text x="39.2" y="274.9">2.2k</text>
<text x="32.3" y="276.7">R14</text>
<text x="141.8" y="281.3">PULLUP_SELECT</text>
<text x="141.8" y="278.1">J7</text>
</g>
</svg>
